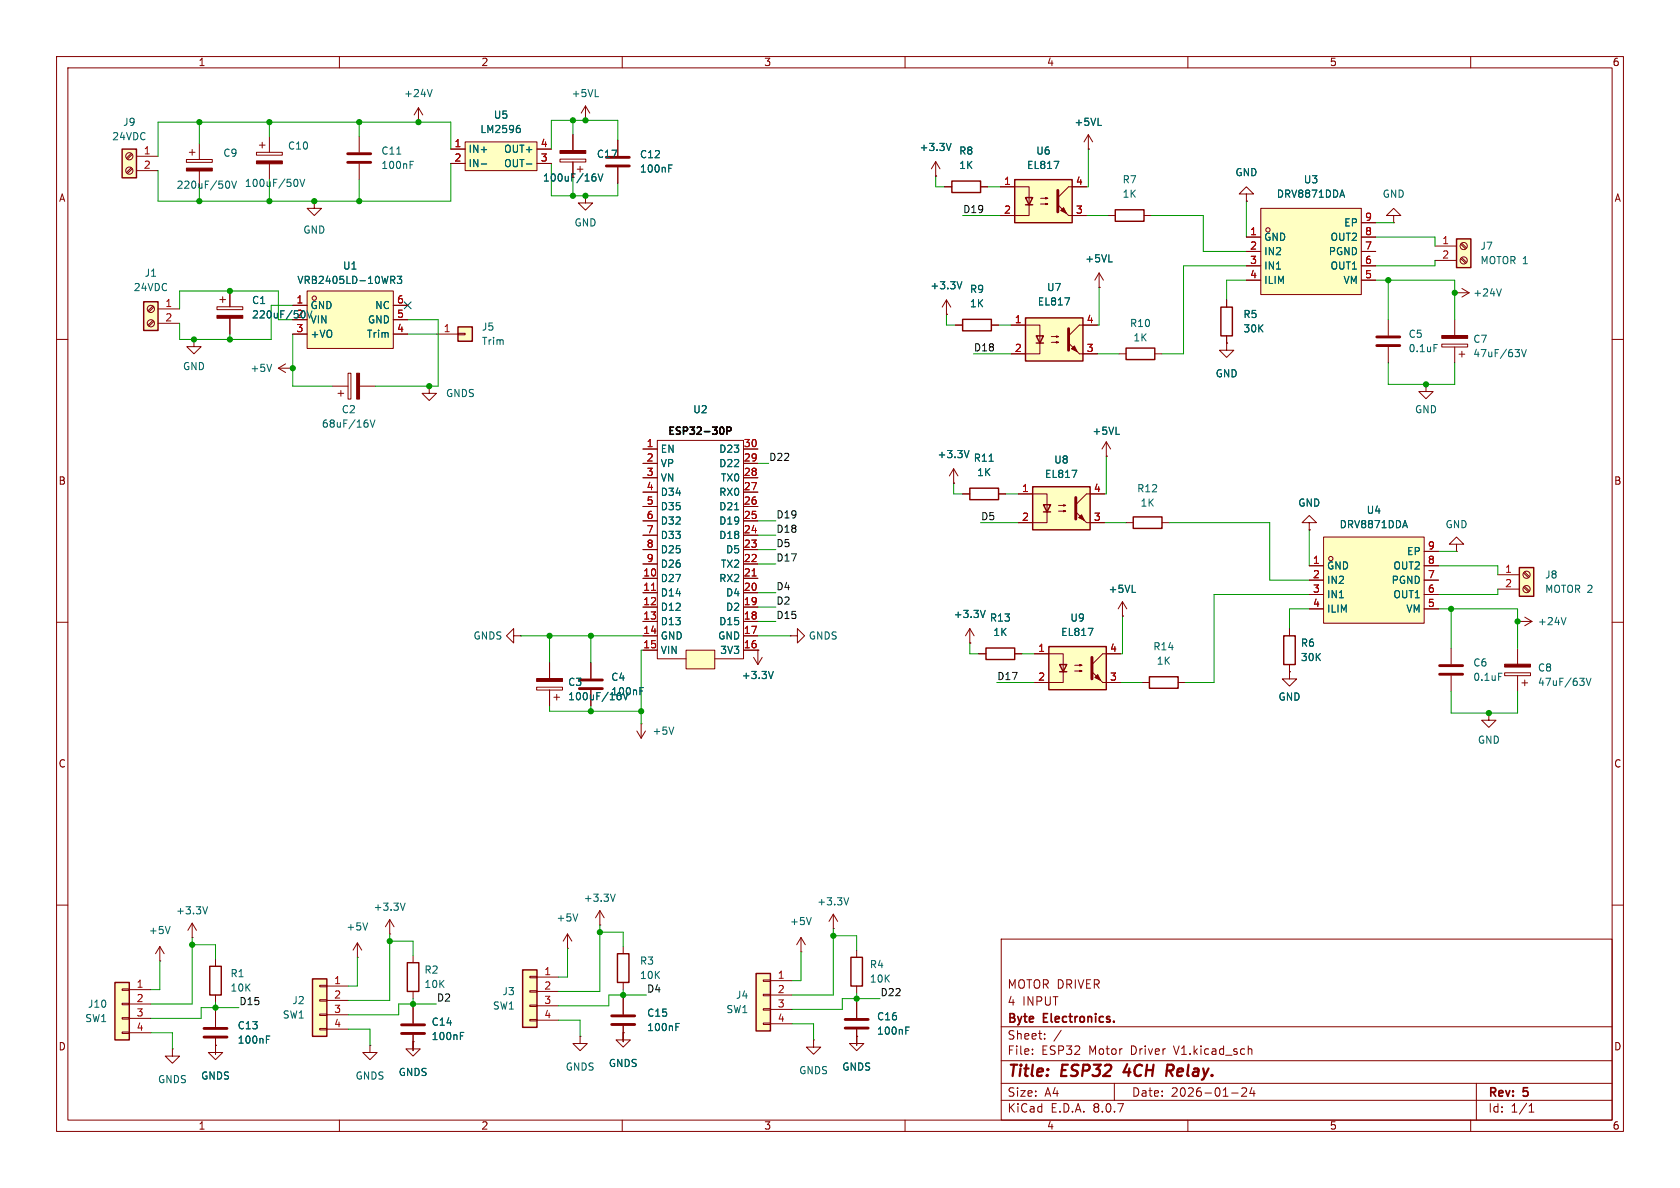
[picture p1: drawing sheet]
<svg xmlns="http://www.w3.org/2000/svg" width="297mm" height="210mm" viewBox="0 0 297 210" stroke-linecap="round" stroke-linejoin="round" font-family="sans-serif">
<g fill="none" stroke="#840000" stroke-width=".18">
<path d="M10 10h277v190h-277zM12 12h273v186h-273zM60 10v2M110 10v2M160 10v2M210 10v2M260 10v2M33 28.2h4.5v.5h-4.5zM33.5 26.9h1M34 26.4v1M35.2 25.4v2.8M35.2 30.2v2.8"/>
<path d="M10 60h2M285 60h2M10 110h2M285 110h2M10 160h2M68.9 165.1h.1M68.9 162.6l-.8 1.2M68.9 162.6v2.5M68.9 162.6l.8 1.2M177 166h108v32h-108zM285 160h2M60 198v2"/>
<path d="M110 198v2M160 198v2M177 194.5h108M177 191.5h108M177 187.5h108M177 181.5h108M182.5 186.3v.1M182.5 185.5v.1M184.7 183.6v.1M184.7 182.8v.1M187.6 182.1l-1.3 2M197 191.5v3"/>
<path d="M210 198v2M217.7 193.2h1.2M219.5 192.4l.6-.1 .2 .1 .1 .3-.9 1.1h.9M220.7 185.5h.5l.1 .9M221.3 192.2l-.3 1.1h.9M221.7 192.8v1M260 198v2M261 191.5v6.5M270.3 196.6h.9M270.3 195.5l.4-.4v1.5"/>
</g>
<path d="M199.3 188.1l-.7 1.4h1.3M206.8 189.3l.5 .9M207.2 188.2h-.8l-.2 2M207.2 189.2l-.9 .1" fill="none" stroke="#840000" stroke-width=".4"/>
<path d="M196.9 180.5v.2" fill="none" stroke="#840000" stroke-width=".3"/>
<path d="M33 29.7h4.5v.5h-4.5z" fill="#840000" stroke="#840000" stroke-width=".18"/>
<path d="M40.3 32a.79 .79 0 0 1 0 1.3M41 32l.4 1.3 .4-1.3M71.6 159.6l-.4 1.3" fill="none" stroke="#006464" stroke-width=".18"/>
<path d="M55.2 173h2.6v10.2h-2.6z" fill="#ffffc2"/>
<g fill="none" stroke="#840000" stroke-width=".18">
<path d="M103.5 18.7l-.8 1.3M103.5 18.7v2.6M103.5 18.7l.8 1.3M99 28.1h4.6v.5h-4.6zM101.3 23.8v2.8M101.3 28.6v2.8M102 29.9h1.1M102.6 29.4v1M103.5 21.3h.1M104.5 117.2v2.8M104.5 122v2.8M38.1 169.5v1.3"/>
<path d="M38.1 175.9v1.3M56.5 179.3h1.3v.2h-1.3zM56.5 176.7h1.3v.3h-1.3zM56.5 174.2h1.3v.2h-1.3zM57.8 174.3h3.8M57.8 176.8h3.8M57.8 179.4h3.8M56.5 181.8h1.3v.3h-1.3zM57.8 181.9h3.8"/>
</g>
<path d="M37.1 170.8h2v5.1h-2zM55.2 173h2.6v10.2h-2.6z" fill="none" stroke="#840000" stroke-width=".25"/>
<path d="M105.2 17.1h.6M105 30.7h.2M105.1 31.2l.3 .3v.3l-.3 .2M105.7 30.7l.5 1.3 .4-1.3M113.1 122.2h.5M113.1 121.5h.6" fill="none" stroke="#006464" stroke-width=".18"/>
<path d="M99 26.6h4.6v.5h-4.6z" fill="#840000" stroke="#840000" stroke-width=".18"/>
<path d="M102.4 121.7h4.1M102.4 120.2h4.1" fill="none" stroke="#840000" stroke-width=".51"/>
<path d="M25.4 53.3h2.5v5.1h-2.5z" fill="#ffffc2"/>
<path d="M25.4 53.3h2.5v5.1h-2.5z" fill="none" stroke="#840000" stroke-width=".25"/>
<g fill="none" stroke="#840000" stroke-width=".18">
<path d="M74 19.1l-.8 1.2M74 19.1v2.5M74 19.1l.7 1.2M63.5 24.1v2.8M63.5 29v2.8M74 21.6h.1M109.2 24.8v2.8M109.2 29.6v2.8M27 56.6l-.8 .9M27 54.1l-.8 .8M27.2 56.8l-.9 .9M27.2 54.3l-.9 .8"/>
<path d="M27.9 54.6h3.8M27.9 57.2h3.8M34.3 60v1.3h1.3l-1.3 1.2-1.3-1.2h1.3M34.3 60h.1M97.2 117.2v2.8M133.2 116.2l.8 1.3M134 114.9h.1M134 114.9v2.6M134.7 116.2l-.7 1.3M139.7 112.4h1.3v-1.3l1.2 1.3-1.2 1.3v-1.3M139.7 112.4h.1M94.9 121.5h4.5v.5h-4.5z"/>
<path d="M97.2 122v2.8M97.9 123.3h1M98.4 122.7v1.1M34 165.7h.1M34 163.2l-.8 1.3M34 163.2v2.5M34 163.2l.7 1.3"/>
<circle cx="26.7" cy="57.1" r=".63"/>
<circle cx="26.7" cy="54.6" r=".63"/>
</g>
<path d="M94.9 120h4.5v.5h-4.5z" fill="#840000" stroke="#840000" stroke-width=".18"/>
<path d="M76.4 15.8l-.4 1.3M70.1 27.2h.8M72.5 29.1h.4M72.5 28.5h.6M118.2 29.8h.4M118.2 29.2h.6M136.7 118.7l-.4 1.3M36.7 160.3l-.4 1.3" fill="none" stroke="#006464" stroke-width=".18"/>
<path d="M61.5 28.7h4M61.5 27.2h4M107.2 29.3h4.1M107.2 27.8h4.1" fill="none" stroke="#840000" stroke-width=".51"/>
<path d="M21.6 26.4h2.5v5h-2.5z" fill="#ffffc2"/>
<path d="M21.6 26.4h2.5v5h-2.5z" fill="none" stroke="#840000" stroke-width=".25"/>
<g fill="none" stroke="#840000" stroke-width=".18">
<path d="M23.2 29.7l-.8 .8M23.2 27.1l-.8 .9M23.4 29.8l-.9 .9M23.4 27.3l-.9 .8M24.1 27.6h3.8M24.1 30.2h3.8"/>
<circle cx="22.9" cy="27.6" r=".63"/>
<circle cx="22.9" cy="30.2" r=".63"/>
</g>
<path d="M82.2 25.1h12.7v5.1h-12.7z" fill="#ffffc2"/>
<path d="M79.7 26.4h2.5M79.7 28.9h2.5M82.2 25.1h12.7v5.1h-12.7zM94.9 26.4h2.6M94.9 28.9h2.6M201.9 120.7h1.3M208.3 120.7h1.2M28.3 169.9h.1M28.3 167.3l-.8 1.3M28.3 167.3v2.6M28.3 167.3l.7 1.3" fill="none" stroke="#840000" stroke-width=".18"/>
<path d="M85.1 29h.9M91.6 22.2h.3M91.8 22.7l.2 .2v.3l-.2 .2M93.1 29h.9M30.1 163.8l-.5 1.2" fill="none" stroke="#006464" stroke-width=".18"/>
<path d="M203.2 119.6h5.1v2.1h-5.1z" fill="none" stroke="#840000" stroke-width=".25"/>
<path d="M185.4 114.3h10.2v7.6h-10.2z" fill="#ffffc2"/>
<path d="M200.3 91.4h5.1v2h-5.1zM185.4 114.3h10.2v7.6h-10.2zM187.3 117.5h1.3l-.6 1.2zM187.3 118.7h1.3M226.9 112.4h2.1v5.1h-2.1z" fill="none" stroke="#840000" stroke-width=".25"/>
<g fill="none" stroke="#840000" stroke-width=".18">
<path d="M103.5 34.6v1.3h1.3l-1.3 1.2-1.3-1.2h1.3M103.5 34.6h.1M38.4 54.2h4.5v.5h-4.5zM38.9 53h1M39.4 52.5v1M40.6 51.4v2.8M40.6 56.3v2.8M49.2 65.1l1.3 .7M49.2 65.1h2.6M50.5 64.3l-1.3 .8M51.8 65.1h.1M199.1 92.4h1.2"/>
<path d="M205.4 92.4h1.3M182.9 115.6h5.1v5.1h-5.1M190 118.6h1.3l-.4 .1v-.2l.4 .1M190 117.6h1.3l-.4 .1v-.2l.4 .1M198.1 115.6h-3.2l-1.9 1.9M228 111.1v1.3M228 117.5v1.2M194.9 120.7h3.2"/>
</g>
<g fill="#840000" stroke="#840000" stroke-width=".18">
<path d="M193 118.7l1.9 2z"/>
<path d="M193.5 119.8l.6-.5 .5 1z"/>
<path d="M38.4 55.8h4.5v.5h-4.5z"/>
</g>
<path d="M193 116.2v3.8" fill="none" stroke="#840000" stroke-width=".51"/>
<path d="M53.8 55.1l.1 .3-.1 .7M54.3 54.9l.4 1.3 .4-1.3M48 64.4l-.4 1.3M192.4 111.1h.8l-.5 1.2" fill="none" stroke="#006464" stroke-width=".18"/>
<path d="M20.3 173.7h2.6v10.1h-2.6z" fill="#ffffc2"/>
<path d="M173 115.6h1.3M179.4 115.6h1.3M21.6 179.9h1.3v.2h-1.3zM21.6 177.4h1.3v.2h-1.3zM21.6 174.8h1.3v.3h-1.3zM22.9 174.9h3.8M22.9 177.5h3.8M21.6 182.4h1.3v.3h-1.3zM22.9 180h3.8M22.9 182.6h3.8" fill="none" stroke="#840000" stroke-width=".18"/>
<path d="M174.3 114.6h5.1v2h-5.1zM20.3 173.7h2.6v10.1h-2.6z" fill="none" stroke="#840000" stroke-width=".25"/>
<path d="M234 94.9h17.8v15.3h-17.8z" fill="#ffffc2"/>
<g fill="none" stroke="#840000" stroke-width=".18">
<path d="M234 94.9h17.8v15.3h-17.8zM251.8 97.5h2.5M257.5 96.2h1.3l-1.3-1.3-1.3 1.3h1.3v1.3M257.5 97.5h.1M228 118.7v1.3h1.2l-1.2 1.3-1.3-1.3h1.3M228 118.7h.1M231.5 100h2.5M231.5 102.6h2.5M231.5 105.1h2.5M231.5 107.6h2.5M251.8 100h2.5M251.8 102.6h2.5"/>
<path d="M251.8 105.1h2.5M251.8 107.6h2.5"/>
<circle cx="235.3" cy="98.7" r=".38"/>
</g>
<path d="M248.4 92l.4 1.3" fill="none" stroke="#006464" stroke-width=".18"/>
<path d="M81 57.8h2.5v2.5h-2.5z" fill="#ffffc2"/>
<path d="M77.2 59.1h3.8M81 58.9h1.2v.3h-1.2zM75.9 68.3v1.2h1.3l-1.3 1.3-1.3-1.3h1.3M75.9 68.3h.1" fill="none" stroke="#840000" stroke-width=".18"/>
<path d="M81 57.8h2.5v2.5h-2.5z" fill="none" stroke="#840000" stroke-width=".25"/>
<path d="M54.3 51.4h15.2v10.2h-15.2z" fill="#ffffc2"/>
<g fill="none" stroke="#840000" stroke-width=".18">
<path d="M51.8 54h2.5M51.8 56.5h2.5M51.8 59.1h2.5M54.3 51.4h15.2v10.2h-15.2zM69.5 54h2.6M69.5 56.5h2.6M69.5 59.1h2.6"/>
<circle cx="55.6" cy="52.7" r=".38"/>
</g>
<path d="M69.1 48.8h.5l.2 .3-.1 .3-.6 .1M69.4 49.5l.4 .6M70.2 48.8h.8l-.4 .5 .4 .1v.6l-.2 .1-.6-.1" fill="none" stroke="#006464" stroke-width=".18"/>
<path d="M121.3 114.9h5.1v3.3h-5.1z" fill="#ffffc2"/>
<g fill="none" stroke="#840000" stroke-width=".18">
<path d="M58.7 68.3h2.8M59.8 69.5h1M60.3 69v1M61.5 66h.5v4.5h-.5zM63.6 68.3h2.8M113.7 79.4h2.5M131.4 79.4h2.6M195.6 78.1l-.8 1.3M195.6 78.1v2.5M195.6 78.1l.7 1.3M113.7 81.9h2.5M113.7 99.7h2.5"/>
<path d="M113.7 97.2h2.5M113.7 94.6h2.5M113.7 92.1h2.5M113.7 89.5h2.5M113.7 87h2.5M113.7 84.5h2.5M131.4 81.9h2.6M131.4 99.7h2.6M131.4 97.2h2.6M131.4 94.6h2.6M131.4 92.1h2.6M131.4 89.5h2.6"/>
<path d="M131.4 87h2.6M131.4 84.5h2.6M195.6 80.6h.1M231.5 92.4h1.2l-1.2-1.3-1.3 1.3h1.3v1.3M231.5 93.7h.1M113.7 102.2h2.5M113.7 104.8h2.5M113.7 107.3h2.5M113.7 109.9h2.5M113.7 112.4h2.5M113.7 114.9h2.5M121.3 114.9h5.1v3.3h-5.1z"/>
<path d="M121.3 116.5h-5.1v-38.6h15.2v38.6h-5M131.4 102.2h2.6M131.4 104.8h2.6M131.4 107.3h2.6M131.4 109.9h2.6M131.4 112.4h2.6M131.4 114.9h2.6M256.5 114.6v2.8M256.5 119.4v2.8M112.6 129.2l.7 1.3M113.3 128h.1M113.3 128v2.5"/>
<path d="M114.1 129.2l-.8 1.3M263.2 126v1.3h1.3l-1.3 1.3-1.3-1.3h1.3M263.2 126h.1M110.2 167.3v1.3M110.2 173.7v1.2"/>
</g>
<path d="M115.2 104.4h.7M133 101.8h.7" fill="none" stroke="#a90000" stroke-width=".18"/>
<path d="M65 74.8v.6M65.4 74.2l.5 1.3 .4-1.3M197.3 76.8h.6M129.9 90.1h.7M264.9 119h.6M119.1 128.5l-.4 1.3" fill="none" stroke="#006464" stroke-width=".18"/>
<path d="M127.7 75.5a.79 .79 0 0 1 0 1.3M128.5 76.2l.6-.1 .1-.2v-.3l-.7-.1v1.3" fill="none" stroke="#000" stroke-width=".25"/>
<path d="M63.1 66h.5v4.5h-.5z" fill="#840000" stroke="#840000" stroke-width=".18"/>
<path d="M109.2 168.6h2v5.1h-2z" fill="none" stroke="#840000" stroke-width=".25"/>
<path d="M254.5 119.2h4.1M254.5 117.7h4.1" fill="none" stroke="#840000" stroke-width=".51"/>
<path d="M182.6 86h10.1v7.7h-10.1z" fill="#ffffc2"/>
<path d="M182.6 86h10.1v7.7h-10.1zM184.5 89.2h1.2l-.6 1.3zM184.5 90.5h1.2" fill="none" stroke="#840000" stroke-width=".25"/>
<path d="M55.6 35.6v1.2h1.2l-1.2 1.3-1.3-1.3h1.3M55.6 35.6h.1M180 87.3h5.1v5.1h-5.1M187.1 90.4h1.3l-.4 .1v-.3l.4 .2M187.1 89.3h1.3l-.4 .2v-.3l.4 .1M192.1 92.4h3.2M195.3 87.3h-3.2l-1.9 1.9" fill="none" stroke="#840000" stroke-width=".18"/>
<g fill="#840000" stroke="#840000" stroke-width=".18">
<path d="M190.2 90.5l1.9 1.9z"/>
<path d="M190.7 91.5l.5-.5 .5 1z"/>
</g>
<path d="M190.2 87.9v3.9" fill="none" stroke="#840000" stroke-width=".51"/>
<path d="M189.5 83.1h.9l-.6 1.3" fill="none" stroke="#006464" stroke-width=".18"/>
<path d="M133.7 172.1h2.5v10.1h-2.5z" fill="#ffffc2"/>
<path d="M134.9 178.3h1.3v.3h-1.3zM134.9 175.8h1.3v.2h-1.3zM134.9 173.2h1.3v.3h-1.3zM136.2 173.4h3.8M136.2 175.9h3.8M136.2 178.4h3.8M134.9 180.8h1.3v.3h-1.3zM136.2 181h3.8" fill="none" stroke="#840000" stroke-width=".18"/>
<path d="M133.7 172.1h2.5v10.1h-2.5z" fill="none" stroke="#840000" stroke-width=".25"/>
<path d="M268.6 100.3h2.5v5.1h-2.5z" fill="#ffffc2"/>
<path d="M199.1 61.5h5.1v2.1h-5.1zM171.4 86.3h5.1v2h-5.1zM268.6 100.3h2.5v5.1h-2.5z" fill="none" stroke="#840000" stroke-width=".25"/>
<g fill="none" stroke="#840000" stroke-width=".18">
<path d="M45.3 26.9h4.6v.5h-4.6zM45.8 25.7h1.1M46.4 25.1v1.1M47.6 24.1v2.8M47.6 29v2.8M197.8 62.5h1.3M204.2 62.5h1.2M168.6 85.4h.1M168.6 82.9l-.8 1.2M168.6 82.9v2.5M168.6 82.9l.8 1.2M170.2 87.3h1.2"/>
<path d="M176.5 87.3h1.3M90.8 112.4v-1.3l-1.3 1.3 1.3 1.3v-1.3h1.3M92.1 112.4h.1M171.4 113.7h.1M171.4 111.1l-.7 1.3M171.4 111.1v2.6M171.4 111.1l.8 1.3M198.4 108.9h.1M198.4 106.4l-.7 1.2M198.4 106.4v2.5M198.4 106.4l.8 1.2M264.8 101.6h3.8"/>
<path d="M264.8 104.1h3.8M266 118.9h4.6v.5h-4.6zM268.3 109.9h.1M268.3 109.9h2.5M268.3 114.6v2.8M268.3 119.4v2.8M269.3 103.8l.9 .8M269.3 101.3l.9 .8M269.5 103.6l.9 .9M269.5 101.1l.9 .8M269.6 109.1l1.2 .8M270.8 109.9l-1.2 .7"/>
<path d="M269 120.7h1.1M269.6 120.2v1M141.6 168.3h.1M141.6 165.7l-.8 1.3M141.6 165.7v2.6M141.6 165.7l.8 1.3M147.3 164.1h.1M147.3 161.6l-.7 1.3M147.3 161.6v2.5M147.3 161.6l.8 1.3"/>
<circle cx="269.9" cy="104.1" r=".63"/>
<circle cx="269.9" cy="101.6" r=".63"/>
</g>
<path d="M52.4 31.7a.79 .79 0 0 1 0 1.3M53 31.7l.5 1.3 .4-1.3M171.3 79.6l-.4 1.3M174.9 81.5h.7M174.2 107.9l-.5 1.3M200.2 104.7h.6M276.9 109.2l-.5 1.2M279.3 119.9h.8l-.5 .5M280.4 119.9l.4 1.3 .5-1.3M280 120.5v.5M150 158.7l-.4 1.3M143.4 162.2l-.4 1.3" fill="none" stroke="#006464" stroke-width=".18"/>
<g fill="#840000" stroke="#840000" stroke-width=".18">
<path d="M266 117.4h4.6v.5h-4.6z"/>
<path d="M45.3 28.4h4.6v.6h-4.6z"/>
</g>
<path d="M179.4 31.8h10.1v7.6h-10.1z" fill="#ffffc2"/>
<path d="M179.4 31.8h10.1v7.6h-10.1zM181.3 34.9h1.3l-.7 1.3zM181.3 36.2h1.3" fill="none" stroke="#840000" stroke-width=".25"/>
<g fill="none" stroke="#840000" stroke-width=".18">
<path d="M176.8 33h5.1v5.1h-5.1M184 36.1h1.2l-.4 .1v-.3l.4 .2M184 35.1h1.2l-.4 .1v-.3l.4 .2M188.9 38.1h3.2M192.1 33h-3.2l-1.9 1.9M192.4 26.4h.1M192.4 23.8l-.8 1.3M192.4 23.8v2.6M192.4 23.8l.8 1.3M194.3 50.8h.1M194.3 48.3l-.8 1.2M194.3 48.3v2.5"/>
<path d="M194.3 48.3l.8 1.2"/>
</g>
<g fill="#840000" stroke="#840000" stroke-width=".18">
<path d="M187 36.2l1.9 1.9z"/>
<path d="M187.5 37.2l.5-.5 .5 1z"/>
</g>
<path d="M187 33.7v3.8" fill="none" stroke="#840000" stroke-width=".51"/>
<path d="M186.3 28.5h.9l-.6 1.3M194.1 22.2h.6M196 46.3h.6" fill="none" stroke="#006464" stroke-width=".18"/>
<path d="M181.3 56.2h10.2v7.6h-10.2z" fill="#ffffc2"/>
<path d="M168.3 32h5.1v2h-5.1zM197.2 37.1h5v2h-5zM170.2 56.5h5.1v2h-5.1zM181.3 56.2h10.2v7.6h-10.2zM183.2 59.4h1.3l-.7 1.2zM183.2 60.6h1.3" fill="none" stroke="#840000" stroke-width=".25"/>
<g fill="none" stroke="#840000" stroke-width=".18">
<path d="M165.4 31.1h.1M165.4 28.6l-.7 1.2M165.4 28.6v2.5M165.4 28.6l.8 1.2M167 33h1.3M173.4 33h1.2M195.9 38.1h1.3M202.2 38.1h1.3M167.3 55.6h.1M167.3 53l-.7 1.3M167.3 53v2.6M167.3 53l.8 1.3"/>
<path d="M168.9 57.5h1.3M175.3 57.5h1.2M178.8 57.5h5v5h-5M185.9 59.5h1.2l-.3 .1v-.2l.3 .1M194 57.5h-3.2l-1.9 1.9M245.4 56.5v2.8M185.9 60.5h1.2l-.3 .1v-.2l.3 .1M190.8 62.5h3.2M245.4 61.3v2.8M252.1 67.9v1.3h1.3l-1.3 1.3-1.3-1.3h1.3M252.1 67.9h.1"/>
</g>
<g fill="#840000" stroke="#840000" stroke-width=".18">
<path d="M188.9 60.6l1.9 1.9z"/>
<path d="M189.4 61.7l.5-.5 .5 1z"/>
</g>
<path d="M188.9 58.1v3.8M243.4 59.6h4.1M243.4 61.1h4.1" fill="none" stroke="#840000" stroke-width=".51"/>
<path d="M168.1 25.3l-.4 1.3M170 49.8l-.4 1.3M188.2 52.6h.9l-.6 1.3M253.5 60.9h.6" fill="none" stroke="#006464" stroke-width=".18"/>
<path d="M257.5 42.2h2.5v5.1h-2.5z" fill="#ffffc2"/>
<path d="M215.8 54.3h2.1v5.1h-2.1zM257.5 42.2h2.5v5.1h-2.5z" fill="none" stroke="#840000" stroke-width=".25"/>
<g fill="none" stroke="#840000" stroke-width=".18">
<path d="M216.9 53v1.3M216.9 59.4v1.2M253.7 43.5h3.8M253.7 46h3.8M257.2 51.8h.1M257.2 56.5v2.8M257.2 51.8h2.5M258.2 45.7l.9 .8M258.2 43.2l.9 .8M258.4 45.5l.9 .9M258.4 43l.9 .8M258.4 51l1.3 .8"/>
<path d="M259.7 51.8l-1.3 .7M216.9 60.6v1.3h1.2l-1.2 1.3-1.3-1.3h1.3M216.9 60.6h.1M254.9 60.8h4.6v.5h-4.6zM257.2 61.3v2.8M257.9 62.6h1.1M258.4 62.1v1"/>
<circle cx="258.8" cy="43.5" r=".63"/>
<circle cx="258.8" cy="46" r=".63"/>
</g>
<path d="M254.9 59.3h4.6v.5h-4.6z" fill="#840000" stroke="#840000" stroke-width=".18"/>
<path d="M265.4 51.1l-.4 1.2M267.8 61.8h.8l-.4 .5M268.6 62.4v.5M269 61.8l.4 1.3 .4-1.3" fill="none" stroke="#006464" stroke-width=".18"/>
<path d="M222.9 36.8h17.8v15.3h-17.8z" fill="#ffffc2"/>
<g fill="none" stroke="#840000" stroke-width=".18">
<path d="M220.3 34.3h1.3l-1.3-1.3-1.2 1.3h1.2v1.3M220.3 35.6h.1M222.9 36.8h17.8v15.3h-17.8zM240.7 39.4h2.5M246.4 38.1h1.2l-1.2-1.3-1.3 1.3h1.3v1.3M246.4 39.4h.1M220.3 41.9h2.6M220.3 44.5h2.6M220.3 47h2.6M220.3 49.5h2.6M240.7 41.9h2.5M240.7 44.5h2.5"/>
<path d="M240.7 47h2.5M240.7 49.5h2.5M73 168.9v1.3M73 175.3v1.2M151.4 168v1.2M151.4 174.3v1.3"/>
<circle cx="224.2" cy="40.6" r=".38"/>
</g>
<path d="M237.3 33.6l.4 1.3" fill="none" stroke="#006464" stroke-width=".18"/>
<path d="M72 170.2h2v5.1h-2zM150.4 169.2h2.1v5.1h-2.1z" fill="none" stroke="#840000" stroke-width=".25"/>
<path d="M92.4 171.5h2.5v10.1h-2.5z" fill="#ffffc2"/>
<g fill="none" stroke="#840000" stroke-width=".18">
<path d="M79.7 26.4h2.5M79.7 28.9h2.5M94.9 26.4h2.6M94.9 28.9h2.6M101.3 23.8v2.8M101.3 28.6v2.8M109.2 24.8v2.8M109.2 29.6v2.8M165.4 31.1h.1M167 33h1.3M173.4 33h1.2M176.8 33h2.6"/>
<path d="M176.8 38.1h2.6M189.5 33h2.6M189.5 38.1h2.6M192.4 26.4h.1M220.3 35.6h.1M240.7 39.4h2.5M40.6 51.4v2.8M40.6 56.3v2.8M51.8 54h2.5M51.8 56.5h2.5M51.8 59.1h2.5M69.5 54h2.6"/>
<path d="M69.5 56.5h2.6M69.5 59.1h2.6M167.3 55.6h.1M168.9 57.5h1.3M175.3 57.5h1.2M178.8 57.5h2.5M191.5 57.5h2.5M194.3 50.8h.1M216.9 53v1.3M216.9 59.4v1.2M220.3 41.9h2.6M220.3 44.5h2.6"/>
<path d="M220.3 47h2.6M220.3 49.5h2.6M240.7 41.9h2.5M240.7 44.5h2.5M240.7 47h2.5M240.7 49.5h2.5M113.7 79.4h2.5M131.4 79.4h2.6M178.8 62.5h2.5M191.5 62.5h2.5M216.9 60.6h.1M113.7 81.9h2.5"/>
<path d="M113.7 99.7h2.5M113.7 97.2h2.5M113.7 94.6h2.5M113.7 92.1h2.5M113.7 89.5h2.5M113.7 87h2.5M113.7 84.5h2.5M131.4 81.9h2.6M131.4 99.7h2.6M131.4 97.2h2.6M131.4 94.6h2.6M131.4 92.1h2.6"/>
<path d="M131.4 89.5h2.6M131.4 87h2.6M131.4 84.5h2.6M168.6 85.4h.1M170.2 87.3h1.2M176.5 87.3h1.3M180 87.3h2.6M180 92.4h2.6M192.7 87.3h2.6M192.7 92.4h2.6M195.6 80.6h.1M231.5 93.7h.1"/>
<path d="M251.8 97.5h2.5M97.2 117.2v2.8M104.5 117.2v2.8M113.7 102.2h2.5M113.7 104.8h2.5M113.7 107.3h2.5M113.7 109.9h2.5M113.7 112.4h2.5M113.7 114.9h2.5M131.4 102.2h2.6M131.4 104.8h2.6M131.4 107.3h2.6"/>
<path d="M131.4 109.9h2.6M131.4 112.4h2.6M131.4 114.9h2.6M134 114.9h.1M171.4 113.7h.1M173 115.6h1.3M179.4 115.6h1.3M182.9 115.6h2.5M195.6 115.6h2.5M198.4 108.9h.1M228 118.7h.1M228 111.1v1.3"/>
<path d="M228 117.5v1.2M231.5 100h2.5M231.5 102.6h2.5M231.5 105.1h2.5M231.5 107.6h2.5M251.8 100h2.5M251.8 102.6h2.5M251.8 105.1h2.5M251.8 107.6h2.5M97.2 122v2.8M104.5 122v2.8M182.9 120.7h2.5"/>
<path d="M195.6 120.7h2.5M38.1 178.8v2.7M63.2 169.2h.1M63.2 166.7l-.8 1.3M63.2 166.7v2.5M63.2 166.7l.7 1.3M73 178.1v2.8M93.7 177.7h1.2v.2h-1.2zM93.7 175.1h1.2v.3h-1.2zM93.7 172.6h1.2v.2h-1.2zM94.9 172.7h3.8M94.9 175.3h3.8"/>
<path d="M94.9 177.8h3.8M100.3 167.6h.1M100.3 165.1l-.7 1.3M100.3 165.1v2.5M100.3 165.1l.8 1.3M106 163.5h.1M106 161l-.7 1.2M106 161v2.5M106 161l.8 1.2M110.2 176.5v2.8M151.4 177.2v2.8M30.5 185.4v1.3h1.2l-1.2 1.3-1.3-1.3h1.3"/>
<path d="M30.5 185.4h.1M38.1 184.8v1.3h1.3l-1.3 1.2-1.3-1.2h1.3M38.1 184.8h.1M38.1 183.6v2.8M65.4 184.8v1.3h1.3l-1.3 1.2-1.3-1.2h1.3M65.4 184.8h.1M73 184.2v1.2h1.3l-1.3 1.3-1.2-1.3h1.2M73 184.2h.1M73 182.9v2.8M93.7 180.2h1.2v.3h-1.2zM94.9 180.3h3.8M102.6 183.2v1.3h1.2l-1.2 1.2-1.3-1.2h1.3"/>
<path d="M102.6 183.2h.1M110.2 182.6v1.2h1.2l-1.2 1.3-1.3-1.3h1.3M110.2 182.6h.1M110.2 181.4v2.8M143.8 183.8v1.3h1.3l-1.3 1.3-1.2-1.3h1.2M143.8 183.8h.1M151.4 183.2v1.3h1.3l-1.3 1.2-1.2-1.2h1.2M151.4 183.2h.1M151.4 182v2.8"/>
</g>
<path d="M92.4 171.5h2.5v10.1h-2.5z" fill="none" stroke="#840000" stroke-width=".25"/>
<g fill="none" stroke="#006464" stroke-width=".18">
<path d="M85.1 29h.9M91.6 22.2h.3M91.8 22.7l.2 .2v.3l-.2 .2M93.1 29h.9M105 30.7h.2M105.1 31.2l.3 .3v.3l-.3 .2M105.7 30.7l.5 1.3 .4-1.3M118.2 29.8h.4M118.2 29.2h.6M168.1 25.3l-.4 1.3M186.3 28.5h.9l-.6 1.3M194.1 22.2h.6"/>
<path d="M237.3 33.6l.4 1.3M53.8 55.1l.1 .3-.1 .7M54.3 54.9l.4 1.3 .4-1.3M69.1 48.8h.5l.2 .3-.1 .3-.6 .1M69.4 49.5l.4 .6M70.2 48.8h.8l-.4 .5 .4 .1v.6l-.2 .1-.6-.1M170 49.8l-.4 1.3M188.2 52.6h.9l-.6 1.3M196 46.3h.6M171.3 79.6l-.4 1.3M197.3 76.8h.6M129.9 90.1h.7"/>
<path d="M174.9 81.5h.7M189.5 83.1h.9l-.6 1.3M248.4 92l.4 1.3M136.7 118.7l-.4 1.3M174.2 107.9l-.5 1.3M192.4 111.1h.8l-.5 1.2M200.2 104.7h.6M113.1 122.2h.5M113.1 121.5h.6M108.8 158.1l-.5 1.2M65 163.1l-.4 1.3M102.1 161.6l-.4 1.2"/>
<path d="M47.1 183.7h.4M47.1 183.1h.6M81.4 183.1h.4M81.4 182.5h.6M119.5 181.5h.4M119.5 180.9h.6M160.1 182.2h.5M160.1 181.6h.6"/>
</g>
<path d="M108.1 179.6h4.1M36.1 183.3h4M36.1 181.8h4M71 182.7h4.1M71 181.2h4.1M108.1 181.1h4.1M149.4 181.7h4.1M149.4 180.2h4.1" fill="none" stroke="#840000" stroke-width=".51"/>
<g fill="none" stroke="#009600" stroke-width=".18">
<path d="M35.2 21.6v3.8M35.2 33v2.6M47.6 21.6v2.5M47.6 31.8v3.8M63.5 21.6v2.5M63.5 31.8v3.8M79.7 26.4v-4.8h-51.8v6M79.7 28.9v6.7h-51.8v-5.4M97.5 28.9v5.7h11.7v-2.2M101.3 21.3v2.5M101.3 31.4v3.2M109.2 24.8v-3.5h-11.7v5.1"/>
<path d="M165.4 31.1v1.9h1.6M170.2 38.1h6.6M174.6 33h2.2M192.1 38.1h3.8M192.4 26.4v6.6h-.3M203.5 38.1h9.2v6.4h7.6M220.3 35.6v6.3M243.2 39.4h3.2M31.7 54.6v-3.2h17.5v5.1M40.6 59.1v.9M51.8 59.1v9.2h6.9M51.8 54h-3.9v6h-16.2v-2.8"/>
<path d="M72.1 59.1h5.1M72.1 56.5h5.4v11.8h-11.1M167.3 55.6v1.9h1.6M176.5 57.5h2.3M194.3 50.8v6.7h-.3M220.3 47h-11.1v15.5h-3.8M220.3 49.5h-3.4v3.5M243.2 49.5h14v7M243.2 41.9h10.5v1.6M245.4 49.5v7M253.7 46v1h-10.5M172.1 62.5h6.7"/>
<path d="M194 62.5h3.8M245.4 64.1v3.8h11.8v-3.8M134 94.6h3.2M134 81.9h1.9M134 92.1h3.2M134 97.2h3.2M134 99.7h3.2M168.6 85.4v1.9h1.6M173.4 92.4h6.6M177.8 87.3h2.2M195.3 92.4h3.8M195.6 80.6v6.7h-.3"/>
<path d="M206.7 92.4h17.8v10.2h7M231.5 93.7v6.3M254.3 97.5h3.2M92.1 112.4h21.6M97.2 112.4v4.8M104.5 112.4v4.8M113.3 114.9v13.1M134 112.4h5.7M134 104.8h3.2M134 107.3h3.2M134 109.9h3.2M171.4 113.7v1.9h1.6"/>
<path d="M180.7 115.6h2.2M198.4 108.9v6.7h-.3M231.5 105.1h-16.9v15.6h-5.1M231.5 107.6h-3.5v3.5M254.3 107.6h14v7M254.3 100h10.5v1.6M256.5 107.6v7M264.8 104.1v1h-10.5M97.2 124.8v.9h16.1M104.5 124.8v.9M176.2 120.7h6.7M198.1 120.7h3.8"/>
<path d="M256.5 122.2v3.8h11.8v-3.8M28.3 169.9v5h-1.6M34 165.7v11.8h-7.3M34 167h4.1v2.5M38.1 177.2v1.6M42.2 178.1h-6.6v1.9h-8.9M63.2 169.2v5.1h-1.6M68.9 166.4h4.1v2.5M68.9 165.1v11.7h-7.3M73 176.5v1.6M77.2 177.5h-6.7v1.9h-8.9M100.3 167.6v5.1h-1.6"/>
<path d="M106 163.5v11.8h-7.3M106 164.8h4.2v2.5M110.2 174.9v1.6M114.3 175.9h-6.7v1.9h-8.9M141.6 168.3v5.1h-1.6M147.3 165.4h4.1v2.6M147.3 164.1v11.8h-7.3M151.4 175.6v1.6M155.6 176.5h-6.7v1.9h-8.9M26.7 182.6h3.8v2.8M38.1 184.8v1.6M61.6 181.9h3.8v2.9"/>
<path d="M73 184.2v1.5M98.7 180.3h3.9v2.9M110.2 182.6v1.6M140 181h3.8v2.8M151.4 183.2v1.6"/>
</g>
<path d="M71.5 53.4l1.2 1.2M72.7 53.4l-1.2 1.2" fill="none" stroke="#000084" stroke-width=".18"/>
<path d="M127.7 75.5a.79 .79 0 0 1 0 1.3M128.5 76.2l.6-.1 .1-.2v-.3l-.7-.1v1.3" fill="none" stroke="#000" stroke-width=".25"/>
<path d="M115.2 104.4h.7M133 101.8h.7" fill="none" stroke="#a90000" stroke-width=".18"/>
<g fill="#009600" stroke="#009600" stroke-width=".18">
<circle cx="103.5" cy="21.3" r=".46"/>
<circle cx="101.3" cy="21.3" r=".46"/>
<circle cx="74" cy="21.6" r=".46"/>
<circle cx="63.5" cy="21.6" r=".46"/>
<circle cx="103.5" cy="34.6" r=".46"/>
<circle cx="101.3" cy="34.6" r=".46"/>
<circle cx="75.9" cy="68.3" r=".46"/>
<circle cx="47.6" cy="35.6" r=".46"/>
<circle cx="35.2" cy="35.6" r=".46"/>
<circle cx="63.5" cy="35.6" r=".46"/>
<circle cx="55.6" cy="35.6" r=".46"/>
<circle cx="47.6" cy="21.6" r=".46"/>
<circle cx="35.2" cy="21.6" r=".46"/>
<circle cx="34.3" cy="60" r=".46"/>
<circle cx="40.6" cy="60" r=".46"/>
<circle cx="40.6" cy="51.4" r=".46"/>
<circle cx="51.8" cy="65.1" r=".46"/>
<circle cx="256.5" cy="107.6" r=".46"/>
<circle cx="263.2" cy="126" r=".46"/>
<circle cx="268.3" cy="109.9" r=".46"/>
<circle cx="104.5" cy="112.4" r=".46"/>
<circle cx="104.5" cy="125.7" r=".46"/>
<circle cx="113.3" cy="125.7" r=".46"/>
<circle cx="97.2" cy="112.4" r=".46"/>
<circle cx="252.1" cy="67.9" r=".46"/>
<circle cx="245.4" cy="49.5" r=".46"/>
<circle cx="257.2" cy="51.8" r=".46"/>
<circle cx="73" cy="177.5" r=".46"/>
<circle cx="106" cy="164.8" r=".46"/>
<circle cx="38.1" cy="178.1" r=".46"/>
<circle cx="68.9" cy="166.4" r=".46"/>
<circle cx="34" cy="167" r=".46"/>
<circle cx="110.2" cy="175.9" r=".46"/>
<circle cx="147.3" cy="165.4" r=".46"/>
<circle cx="151.4" cy="176.5" r=".46"/>
</g>
<g font-size="2.8" fill="#840000">
<text x="178" y="190.9">Title:</text>
<text x="187.7" y="190.9">ESP32</text>
<text x="199.5" y="190.9">4CH</text>
<text x="207.8" y="190.9">Relay.</text>
</g>
<g font-size="2.1" fill="#840000">
<text x="178" y="178">4</text>
<text x="178" y="175">MOTOR DRIVER</text>
<text x="180.7" y="178">INPUT</text>
<text x="178" y="184">Sheet:</text>
<text x="178" y="181.2">Byte</text>
<text x="184.5" y="181.2">Electronics.</text>
<text x="178" y="186.7">File:</text>
<text x="184.1" y="186.7">ESP32</text>
<text x="192.5" y="186.7">Motor</text>
<text x="200" y="186.7">Driver</text>
<text x="207.8" y="186.7">V1.kicad_sch</text>
<text x="178" y="196.9">KiCad</text>
<text x="178" y="194.1">Size:</text>
<text x="184.7" y="194.1">A4</text>
<text x="185.7" y="196.9">E.D.A.</text>
<text x="193.3" y="196.9">8.0.7</text>
<text x="200" y="194.1">Date:</text>
<text x="207" y="194.1">2026-01-24</text>
<text x="263" y="194.3">Rev:</text>
<text x="263" y="196.9">Id:</text>
<text x="267.1" y="196.9">1/1</text>
<text x="269.4" y="194.3">5</text>
</g>
<g font-size="1.8" fill="#840000">
<text x="35" y="11.9">1</text>
<text x="85" y="11.9">2</text>
<text x="135" y="11.9">3</text>
<text x="185" y="11.9">4</text>
<text x="235" y="11.9">5</text>
<text x="285" y="11.9">6</text>
<text x="10.3" y="35.9">A</text>
<text x="285.3" y="35.9">A</text>
<text x="10.3" y="85.9">B</text>
<text x="285.3" y="85.9">B</text>
<text x="10.3" y="135.9">C</text>
<text x="285.3" y="135.9">C</text>
<text x="10.3" y="185.9">D</text>
<text x="285.3" y="185.9">D</text>
<text x="35" y="199.9">1</text>
<text x="85" y="199.9">2</text>
<text x="135" y="199.9">3</text>
<text x="185" y="199.9">4</text>
<text x="235" y="199.9">5</text>
<text x="285" y="199.9">6</text>
</g>
<g font-size="1.8" fill="#006464">
<text x="71.3" y="17.4">+24V</text>
<text x="101" y="17.4">+5VL</text>
<text x="21.7" y="22.5">J9</text>
<text x="84.8" y="23.7">LM2596</text>
<text x="87.2" y="21.2">U5</text>
<text x="189.9" y="22.5">+5VL</text>
<text x="19.7" y="25">24VDC</text>
<text x="39.4" y="27.9">C9</text>
<text x="50.8" y="26.6">C10</text>
<text x="67.3" y="27.5">C11</text>
<text x="82.7" y="27.2">IN+</text>
<text x="82.7" y="29.8">IN-</text>
<text x="89" y="29.8">OUT-</text>
<text x="89" y="27.2">OUT+</text>
<text x="105.4" y="28.1">C17</text>
<text x="113" y="28.2">C12</text>
<text x="162.5" y="26.9">+3.3V</text>
<text x="169.5" y="27.5">R8</text>
<text x="183.1" y="27.5">U6</text>
<text x="31.1" y="33.6">220uF/50V</text>
<text x="43.2" y="33.2">100uF/50V</text>
<text x="67.3" y="30.1">100nF</text>
<text x="95.9" y="32.3">100uF/16V</text>
<text x="113" y="30.7">100nF</text>
<text x="169.5" y="30.1">1K</text>
<text x="181.5" y="30.1">EL817</text>
<text x="198.4" y="32.6">R7</text>
<text x="198.4" y="35.2">1K</text>
<text x="218.3" y="31.3">GND</text>
<text x="225.6" y="35.2">DRV8871DDA</text>
<text x="230.4" y="32.6">U3</text>
<text x="244.3" y="35.2">GND</text>
<text x="53.5" y="41.5">GND</text>
<text x="101.5" y="40.2">GND</text>
<text x="237.5" y="40.2">EP</text>
<text x="60.5" y="47.9">U1</text>
<text x="191.8" y="46.6">+5VL</text>
<text x="223.4" y="42.8">GND</text>
<text x="223.4" y="45.3">IN2</text>
<text x="223.4" y="47.9">IN1</text>
<text x="234.8" y="45.3">PGND</text>
<text x="235.1" y="47.9">OUT1</text>
<text x="235.1" y="42.8">OUT2</text>
<text x="261.6" y="44.4">J7</text>
<text x="261.6" y="46.9">MOTOR 1</text>
<text x="23.5" y="51.7">24VDC</text>
<text x="25.5" y="49.1">J1</text>
<text x="44.5" y="53.9">C1</text>
<text x="52.5" y="50.4">VRB2405LD-10WR3</text>
<text x="164.4" y="51.3">+3.3V</text>
<text x="171.4" y="52">R9</text>
<text x="185" y="51.7">U7</text>
<text x="223.4" y="50.4">ILIM</text>
<text x="237.4" y="50.4">VM</text>
<text x="260.4" y="52.6">+24V</text>
<text x="44.5" y="56.5">220uF/50V</text>
<text x="52.3" y="56.3">2</text>
<text x="54.8" y="54.8">GND</text>
<text x="54.8" y="57.4">VIN</text>
<text x="54.8" y="59.9">+VO</text>
<text x="64.8" y="59.9">Trim</text>
<text x="65" y="57.4">GND</text>
<text x="66.2" y="54.8">NC</text>
<text x="85.1" y="58.6">J5</text>
<text x="171.4" y="54.5">1K</text>
<text x="183.4" y="54.2">EL817</text>
<text x="199.7" y="58">R10</text>
<text x="219.7" y="56.4">R5</text>
<text x="219.7" y="59">30K</text>
<text x="248.9" y="59.9">C5</text>
<text x="32.3" y="65.6">GND</text>
<text x="44.2" y="66">+5V</text>
<text x="85.1" y="61.2">Trim</text>
<text x="200.3" y="60.6">1K</text>
<text x="248.9" y="62.5">0.1uF</text>
<text x="260.4" y="60.8">C7</text>
<text x="260.4" y="63.3">47uF/63V</text>
<text x="78.7" y="70.4">GNDS</text>
<text x="214.8" y="66.9">GND</text>
<text x="56.8" y="75.8">68uF/16V</text>
<text x="60.3" y="73.3">C2</text>
<text x="122.5" y="73.3">U2</text>
<text x="193" y="77.1">+5VL</text>
<text x="250.1" y="73.3">GND</text>
<text x="116.7" y="80.2">EN</text>
<text x="116.7" y="82.8">VP</text>
<text x="127" y="82.8">D22</text>
<text x="127" y="80.2">D23</text>
<text x="165.6" y="81.2">+3.3V</text>
<text x="172" y="81.8">R11</text>
<text x="186.3" y="82.1">U8</text>
<text x="116.7" y="85.3">VN</text>
<text x="116.7" y="87.9">D34</text>
<text x="127" y="87.9">RX0</text>
<text x="127.3" y="85.3">TX0</text>
<text x="172.6" y="84.4">1K</text>
<text x="184.6" y="84.7">EL817</text>
<text x="200.9" y="87.2">R12</text>
<text x="201.5" y="89.8">1K</text>
<text x="229.4" y="89.8">GND</text>
<text x="116.7" y="90.4">D35</text>
<text x="116.7" y="92.9">D32</text>
<text x="116.7" y="95.5">D33</text>
<text x="127" y="95.5">D18</text>
<text x="127" y="92.9">D19</text>
<text x="127" y="90.4">D21</text>
<text x="236.7" y="93.6">DRV8871DDA</text>
<text x="241.5" y="91">U4</text>
<text x="255.5" y="93.6">GND</text>
<text x="116.7" y="98">D25</text>
<text x="116.7" y="100.6">D26</text>
<text x="127.3" y="100.6">TX2</text>
<text x="128.3" y="98">D5</text>
<text x="234.5" y="100.9">GND</text>
<text x="246.2" y="100.9">OUT2</text>
<text x="248.6" y="98.3">EP</text>
<text x="116.7" y="103.1">D27</text>
<text x="116.7" y="105.6">D14</text>
<text x="127" y="103.1">RX2</text>
<text x="128.3" y="105.6">D4</text>
<text x="195.9" y="105">+5VL</text>
<text x="234.5" y="103.4">IN2</text>
<text x="234.5" y="106">IN1</text>
<text x="245.9" y="103.4">PGND</text>
<text x="246.2" y="106">OUT1</text>
<text x="273.1" y="102.5">J8</text>
<text x="273.1" y="105">MOTOR 2</text>
<text x="83.6" y="113.3">GNDS</text>
<text x="116.7" y="108.2">D12</text>
<text x="116.7" y="110.7">D13</text>
<text x="116.7" y="113.3">GND</text>
<text x="126.9" y="113.3">GND</text>
<text x="127" y="110.7">D15</text>
<text x="128.3" y="108.2">D2</text>
<text x="142.9" y="113.3">GNDS</text>
<text x="168.5" y="109.4">+3.3V</text>
<text x="174.9" y="110.1">R13</text>
<text x="175.5" y="112.6">1K</text>
<text x="187.5" y="112.6">EL817</text>
<text x="189.1" y="110.1">U9</text>
<text x="234.5" y="108.5">ILIM</text>
<text x="248.5" y="108.5">VM</text>
<text x="271.8" y="110.7">+24V</text>
<text x="116.7" y="115.8">VIN</text>
<text x="127.2" y="115.8">3V3</text>
<text x="203.8" y="115.2">R14</text>
<text x="204.4" y="117.7">1K</text>
<text x="229.9" y="114.5">R6</text>
<text x="229.9" y="117.1">30K</text>
<text x="260.4" y="118">C6</text>
<text x="271.8" y="118.9">C8</text>
<text x="100.3" y="121.4">C3</text>
<text x="100.3" y="124">100uF/16V</text>
<text x="108" y="120.6">C4</text>
<text x="108" y="123.1">100nF</text>
<text x="131" y="120.2">+3.3V</text>
<text x="225.9" y="124.1">GND</text>
<text x="260.4" y="120.6">0.1uF</text>
<text x="271.8" y="121.4">47uF/63V</text>
<text x="115.3" y="130.1">+5V</text>
<text x="261.2" y="131.7">GND</text>
<text x="31" y="161.8">+3.3V</text>
<text x="66" y="161.2">+3.3V</text>
<text x="103.1" y="159.6">+3.3V</text>
<text x="144.4" y="160.2">+3.3V</text>
<text x="26.2" y="165.3">+5V</text>
<text x="61.1" y="164.7">+5V</text>
<text x="98.3" y="163.1">+5V</text>
<text x="139.6" y="163.7">+5V</text>
<text x="40.6" y="172.9">R1</text>
<text x="74.9" y="172.3">R2</text>
<text x="113" y="170.7">R3</text>
<text x="113" y="173.3">10K</text>
<text x="153.7" y="171.4">R4</text>
<text x="153.7" y="173.9">10K</text>
<text x="15.5" y="178.3">J10</text>
<text x="40.6" y="175.5">10K</text>
<text x="51.6" y="177.7">J2</text>
<text x="74.9" y="174.9">10K</text>
<text x="87" y="178.7">SW1</text>
<text x="88.7" y="176.1">J3</text>
<text x="114.3" y="179.9">C15</text>
<text x="128.3" y="179.3">SW1</text>
<text x="130" y="176.8">J4</text>
<text x="15" y="180.9">SW1</text>
<text x="41.9" y="184.7">100nF</text>
<text x="41.9" y="182.2">C13</text>
<text x="49.9" y="180.3">SW1</text>
<text x="76.2" y="184.1">100nF</text>
<text x="76.2" y="181.5">C14</text>
<text x="114.3" y="182.5">100nF</text>
<text x="154.9" y="183.1">100nF</text>
<text x="154.9" y="180.6">C16</text>
<text x="27.8" y="191.7">GNDS</text>
<text x="35.5" y="191">GNDS</text>
<text x="62.8" y="191">GNDS</text>
<text x="70.4" y="190.4">GNDS</text>
<text x="99.9" y="189.5">GNDS</text>
<text x="107.5" y="188.8">GNDS</text>
<text x="141.2" y="190.1">GNDS</text>
<text x="148.8" y="189.5">GNDS</text>
</g>
<g font-size="1.8" fill="#a90000">
<text x="25.3" y="27.4">1</text>
<text x="25.3" y="29.9">2</text>
<text x="80.3" y="26.1">1</text>
<text x="80.3" y="28.6">2</text>
<text x="95.5" y="28.6">3</text>
<text x="95.5" y="26.1">4</text>
<text x="177.4" y="32.8">1</text>
<text x="190.1" y="32.8">4</text>
<text x="177.4" y="37.8">2</text>
<text x="190.1" y="37.8">3</text>
<text x="220.9" y="41.7">1</text>
<text x="241.2" y="41.7">8</text>
<text x="241.2" y="39.1">9</text>
<text x="220.9" y="44.2">2</text>
<text x="220.9" y="46.7">3</text>
<text x="241.2" y="46.7">6</text>
<text x="241.2" y="44.2">7</text>
<text x="254.9" y="43.2">1</text>
<text x="254.9" y="45.8">2</text>
<text x="52.3" y="53.7">1</text>
<text x="70.1" y="53.7">6</text>
<text x="220.9" y="49.3">4</text>
<text x="241.2" y="49.3">5</text>
<text x="29.1" y="54.4">1</text>
<text x="29.1" y="56.9">2</text>
<text x="52.3" y="58.8">3</text>
<text x="70.1" y="58.8">4</text>
<text x="70.1" y="56.3">5</text>
<text x="78.4" y="58.8">1</text>
<text x="179.3" y="57.2">1</text>
<text x="192" y="57.2">4</text>
<text x="179.3" y="62.3">2</text>
<text x="192" y="62.3">3</text>
<text x="114.2" y="79.1">1</text>
<text x="114.2" y="81.7">2</text>
<text x="131.4" y="81.7">29</text>
<text x="131.4" y="79.1">30</text>
<text x="114.2" y="84.2">3</text>
<text x="114.2" y="86.7">4</text>
<text x="114.2" y="89.3">5</text>
<text x="131.4" y="89.3">26</text>
<text x="131.4" y="86.7">27</text>
<text x="131.4" y="84.2">28</text>
<text x="180.6" y="87.1">1</text>
<text x="193.3" y="87.1">4</text>
<text x="114.2" y="91.8">6</text>
<text x="114.2" y="94.4">7</text>
<text x="131.4" y="94.4">24</text>
<text x="131.4" y="91.8">25</text>
<text x="180.6" y="92.1">2</text>
<text x="193.3" y="92.1">3</text>
<text x="113.6" y="102">10</text>
<text x="114.2" y="96.9">8</text>
<text x="114.2" y="99.4">9</text>
<text x="131.4" y="102">21</text>
<text x="131.4" y="99.4">22</text>
<text x="131.4" y="96.9">23</text>
<text x="232" y="99.8">1</text>
<text x="252.3" y="99.8">8</text>
<text x="252.3" y="97.2">9</text>
<text x="266" y="101.3">1</text>
<text x="113.6" y="104.5">11</text>
<text x="113.6" y="107.1">12</text>
<text x="131.4" y="107.1">19</text>
<text x="131.4" y="104.5">20</text>
<text x="232" y="102.3">2</text>
<text x="232" y="104.8">3</text>
<text x="232" y="107.4">4</text>
<text x="252.3" y="107.4">5</text>
<text x="252.3" y="104.8">6</text>
<text x="252.3" y="102.3">7</text>
<text x="266" y="103.9">2</text>
<text x="113.6" y="109.6">13</text>
<text x="113.6" y="112.1">14</text>
<text x="131.4" y="112.1">17</text>
<text x="131.4" y="109.6">18</text>
<text x="113.6" y="114.7">15</text>
<text x="131.4" y="114.7">16</text>
<text x="183.4" y="115.3">1</text>
<text x="196.1" y="115.3">4</text>
<text x="183.4" y="120.4">2</text>
<text x="196.1" y="120.4">3</text>
<text x="96.1" y="172.5">1</text>
<text x="137.4" y="173.1">1</text>
<text x="24.1" y="174.7">1</text>
<text x="24.1" y="177.2">2</text>
<text x="24.1" y="179.8">3</text>
<text x="59" y="174.1">1</text>
<text x="59" y="176.6">2</text>
<text x="59" y="179.1">3</text>
<text x="96.1" y="175">2</text>
<text x="96.1" y="177.5">3</text>
<text x="137.4" y="175.6">2</text>
<text x="137.4" y="178.2">3</text>
<text x="24.1" y="182.3">4</text>
<text x="59" y="181.7">4</text>
<text x="96.1" y="180.1">4</text>
<text x="137.4" y="180.7">4</text>
</g>
<g font-size="1.8" fill="#0f0f0f">
<text x="170.2" y="37.8">D19</text>
<text x="172.1" y="62.2">D18</text>
<text x="135.9" y="81.6">D22</text>
<text x="137.2" y="94.3">D18</text>
<text x="137.2" y="91.7">D19</text>
<text x="173.4" y="92">D5</text>
<text x="137.2" y="96.8">D5</text>
<text x="137.2" y="99.3">D17</text>
<text x="137.2" y="107">D2</text>
<text x="137.2" y="104.4">D4</text>
<text x="137.2" y="109.5">D15</text>
<text x="176.2" y="120.3">D17</text>
<text x="42.2" y="177.8">D15</text>
<text x="77.2" y="177.1">D2</text>
<text x="114.3" y="175.5">D4</text>
<text x="155.6" y="176.2">D22</text>
</g>
<text font-size="1.8" x="117.9" y="77.2">ESP32-30P</text>
</svg>
